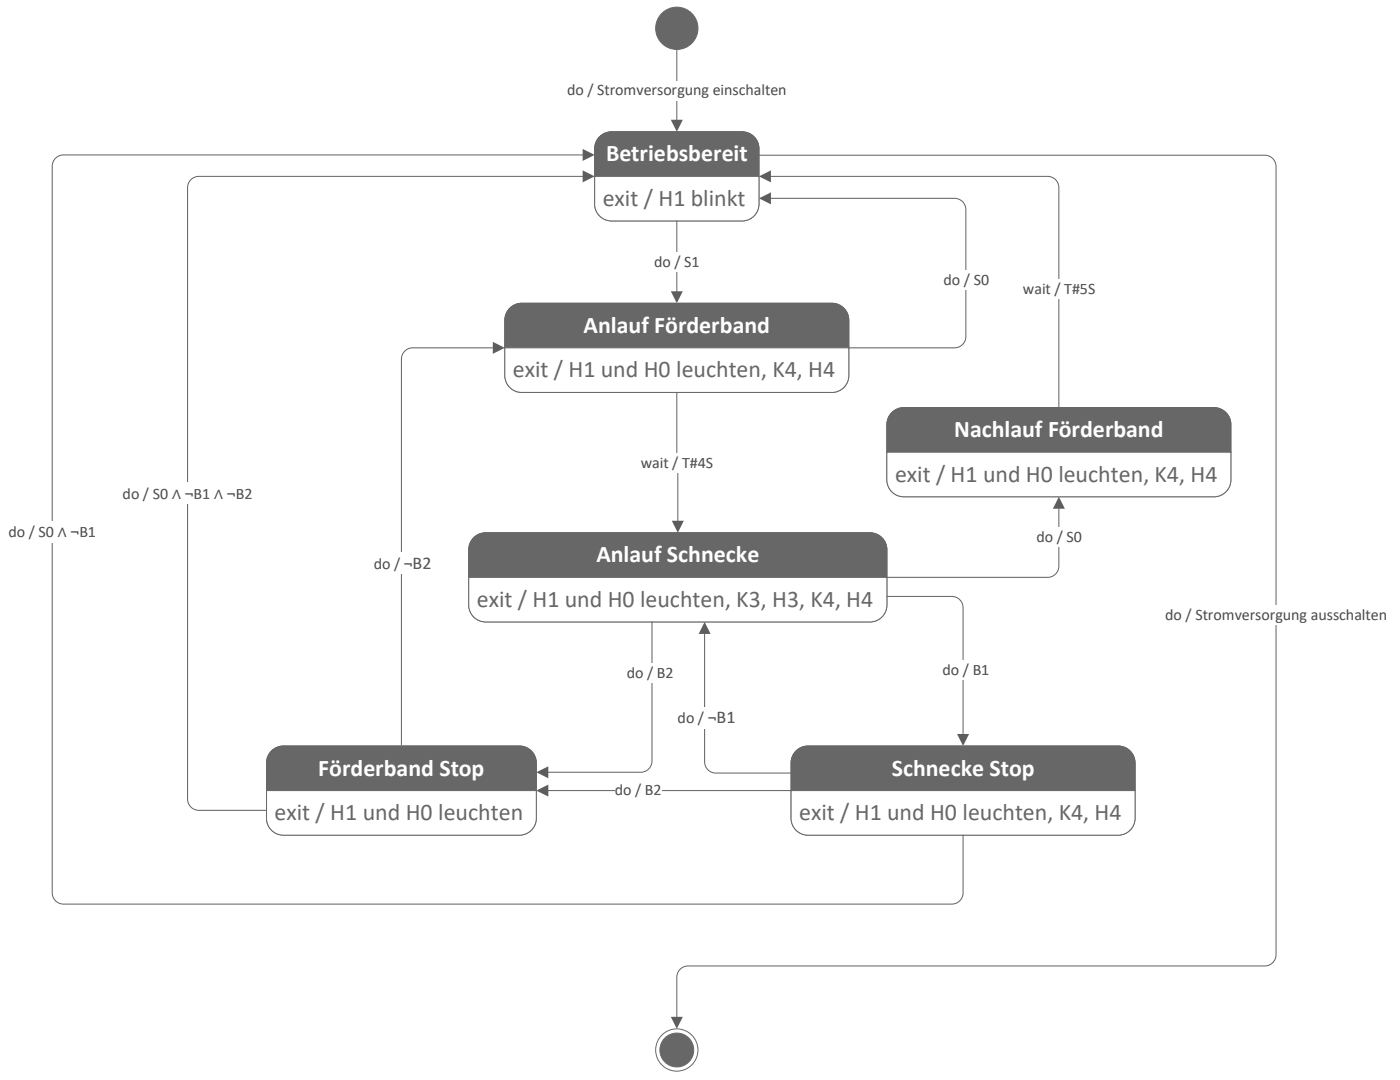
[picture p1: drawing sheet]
<svg xmlns="http://www.w3.org/2000/svg" width="248mm" height="191mm" viewBox="0 0 248 191" stroke-linecap="round" stroke-linejoin="round" font-family="sans-serif">
<circle cx="120" cy="5" r="3.8" fill="#676767"/>
<circle cx="120" cy="5" r="3.8" fill="none" stroke="#676767" stroke-width=".18"/>
<path d="M120 8.8v12.7" fill="none" stroke="#616161" stroke-width=".18"/>
<path d="M118.9 21.2h2.2l-1.1 2.2z" fill="#616161"/>
<path d="M100.5 14.4h39v3.4h-39z" fill-rule="evenodd" fill="#fff"/>
<path d="M106.1 24.5a3 3 0 0 1 2.3-1.1h23.2a3 3 0 0 1 3 3v9.8a3 3 0 0 1-3 3h-23.2a3 3 0 0 1-3-3v-9.8l.1-.7z" fill-rule="evenodd" fill="#676767"/>
<path d="M106.1 24.5a3 3 0 0 1 2.3-1.1h23.2a3 3 0 0 1 3 3v9.8a3 3 0 0 1-3 3h-23.2a3 3 0 0 1-3-3v-9.8l.1-.7z" fill="none" stroke="#fff" stroke-width=".18"/>
<path d="M106.1 24.5a3 3 0 0 1 2.3-1.1h23.2a3 3 0 0 1 3 3v9.8a3 3 0 0 1-3 3h-23.2a3 3 0 0 1-3-3v-9.8l.1-.7z" fill-rule="evenodd" fill="#676767"/>
<path d="M106.1 24.5a3 3 0 0 1 2.3-1.1h23.2a3 3 0 0 1 3 3v9.8a3 3 0 0 1-3 3h-23.2a3 3 0 0 1-3-3v-9.8l.1-.7z" fill="none" stroke="#fff" stroke-width=".18"/>
<path d="M106.1 24.5a3 3 0 0 1 2.3-1.1h23.2a3 3 0 0 1 3 3v4.9h-29.2v-4.9l.1-.7z" fill-rule="evenodd" fill="#676767"/>
<path d="M106.1 24.5a3 3 0 0 1 2.3-1.1h23.2a3 3 0 0 1 3 3v4.9h-29.2v-4.9l.1-.7z" fill="none" stroke="#676767" stroke-width=".18"/>
<path d="M105.4 31.3h29.2v4.9a3 3 0 0 1-3 3h-23.2a3 3 0 0 1-3-3z" fill-rule="evenodd" fill="#fff"/>
<path d="M105.4 31.3h29.2v4.9a3 3 0 0 1-3 3h-23.2a3 3 0 0 1-3-3z" fill="none" stroke="#676767" stroke-width=".18"/>
<path d="M106.1 24.5a3 3 0 0 1 2.3-1.1h23.2a3 3 0 0 1 3 3v4.9h-29.2v-4.9l.1-.7z" fill-rule="evenodd" fill="#676767"/>
<path d="M106.1 24.5a3 3 0 0 1 2.3-1.1h23.2a3 3 0 0 1 3 3v4.9h-29.2v-4.9l.1-.7z" fill="none" stroke="#676767" stroke-width=".18"/>
<path d="M105.4 31.3h29.2v4.9a3 3 0 0 1-3 3h-23.2a3 3 0 0 1-3-3z" fill-rule="evenodd" fill="#fff"/>
<path d="M105.4 31.3h29.2v4.9a3 3 0 0 1-3 3h-23.2a3 3 0 0 1-3-3z" fill="none" stroke="#676767" stroke-width=".18"/>
<path d="M120 39.2v12.7" fill="none" stroke="#616161" stroke-width=".18"/>
<path d="M118.9 51.6h2.2l-1.1 2.2z" fill="#616161"/>
<path d="M116 44.8h8v3.4h-8z" fill-rule="evenodd" fill="#fff"/>
<path d="M90.2 54.9a3 3 0 0 1 2.3-1.1h55a3 3 0 0 1 3 3v9.8a3 3 0 0 1-3 3h-55a3 3 0 0 1-3-3v-9.8l.1-.7z" fill-rule="evenodd" fill="#676767"/>
<path d="M90.2 54.9a3 3 0 0 1 2.3-1.1h55a3 3 0 0 1 3 3v9.8a3 3 0 0 1-3 3h-55a3 3 0 0 1-3-3v-9.8l.1-.7z" fill="none" stroke="#fff" stroke-width=".18"/>
<path d="M90.2 54.9a3 3 0 0 1 2.3-1.1h55a3 3 0 0 1 3 3v9.8a3 3 0 0 1-3 3h-55a3 3 0 0 1-3-3v-9.8l.1-.7z" fill-rule="evenodd" fill="#676767"/>
<path d="M90.2 54.9a3 3 0 0 1 2.3-1.1h55a3 3 0 0 1 3 3v9.8a3 3 0 0 1-3 3h-55a3 3 0 0 1-3-3v-9.8l.1-.7z" fill="none" stroke="#fff" stroke-width=".18"/>
<path d="M90.2 54.9a3 3 0 0 1 2.3-1.1h55a3 3 0 0 1 3 3v4.9h-61v-4.9l.1-.7z" fill-rule="evenodd" fill="#676767"/>
<path d="M90.2 54.9a3 3 0 0 1 2.3-1.1h55a3 3 0 0 1 3 3v4.9h-61v-4.9l.1-.7z" fill="none" stroke="#676767" stroke-width=".18"/>
<path d="M89.5 61.7h61v4.9a3 3 0 0 1-3 3h-55a3 3 0 0 1-3-3z" fill-rule="evenodd" fill="#fff"/>
<path d="M89.5 61.7h61v4.9a3 3 0 0 1-3 3h-55a3 3 0 0 1-3-3z" fill="none" stroke="#676767" stroke-width=".18"/>
<path d="M90.2 54.9a3 3 0 0 1 2.3-1.1h55a3 3 0 0 1 3 3v4.9h-61v-4.9l.1-.7z" fill-rule="evenodd" fill="#676767"/>
<path d="M90.2 54.9a3 3 0 0 1 2.3-1.1h55a3 3 0 0 1 3 3v4.9h-61v-4.9l.1-.7z" fill="none" stroke="#676767" stroke-width=".18"/>
<path d="M89.5 61.7h61v4.9a3 3 0 0 1-3 3h-55a3 3 0 0 1-3-3z" fill-rule="evenodd" fill="#fff"/>
<path d="M89.5 61.7h61v4.9a3 3 0 0 1-3 3h-55a3 3 0 0 1-3-3z" fill="none" stroke="#676767" stroke-width=".18"/>
<path d="M120 69.6v12.7h.2v10.3" fill="none" stroke="#616161" stroke-width=".18"/>
<path d="M119.1 92.3h2.2l-1.1 2.2z" fill="#616161"/>
<path d="M113.6 80.4h12.8v3.4h-12.8z" fill-rule="evenodd" fill="#fff"/>
<path d="M83.8 95.6a3 3 0 0 1 2.3-1.1h68.2a3 3 0 0 1 3 3v9.8a3 3 0 0 1-3 3h-68.2a3 3 0 0 1-3-3v-9.8l.1-.7z" fill-rule="evenodd" fill="#676767"/>
<path d="M83.8 95.6a3 3 0 0 1 2.3-1.1h68.2a3 3 0 0 1 3 3v9.8a3 3 0 0 1-3 3h-68.2a3 3 0 0 1-3-3v-9.8l.1-.7z" fill="none" stroke="#fff" stroke-width=".18"/>
<path d="M83.8 95.6a3 3 0 0 1 2.3-1.1h68.2a3 3 0 0 1 3 3v9.8a3 3 0 0 1-3 3h-68.2a3 3 0 0 1-3-3v-9.8l.1-.7z" fill-rule="evenodd" fill="#676767"/>
<path d="M83.8 95.6a3 3 0 0 1 2.3-1.1h68.2a3 3 0 0 1 3 3v9.8a3 3 0 0 1-3 3h-68.2a3 3 0 0 1-3-3v-9.8l.1-.7z" fill="none" stroke="#fff" stroke-width=".18"/>
<path d="M83.8 95.6a3 3 0 0 1 2.3-1.1h68.2a3 3 0 0 1 3 3v4.9h-74.2v-4.9l.1-.7z" fill-rule="evenodd" fill="#676767"/>
<path d="M83.8 95.6a3 3 0 0 1 2.3-1.1h68.2a3 3 0 0 1 3 3v4.9h-74.2v-4.9l.1-.7z" fill="none" stroke="#676767" stroke-width=".18"/>
<path d="M83.1 102.4h74.2v4.9a3 3 0 0 1-3 3h-68.2a3 3 0 0 1-3-3z" fill-rule="evenodd" fill="#fff"/>
<path d="M83.1 102.4h74.2v4.9a3 3 0 0 1-3 3h-68.2a3 3 0 0 1-3-3z" fill="none" stroke="#676767" stroke-width=".18"/>
<path d="M83.8 95.6a3 3 0 0 1 2.3-1.1h68.2a3 3 0 0 1 3 3v4.9h-74.2v-4.9l.1-.7z" fill-rule="evenodd" fill="#676767"/>
<path d="M83.8 95.6a3 3 0 0 1 2.3-1.1h68.2a3 3 0 0 1 3 3v4.9h-74.2v-4.9l.1-.7z" fill="none" stroke="#676767" stroke-width=".18"/>
<path d="M83.1 102.4h74.2v4.9a3 3 0 0 1-3 3h-68.2a3 3 0 0 1-3-3z" fill-rule="evenodd" fill="#fff"/>
<path d="M83.1 102.4h74.2v4.9a3 3 0 0 1-3 3h-68.2a3 3 0 0 1-3-3z" fill="none" stroke="#676767" stroke-width=".18"/>
<path d="M115.6 110.3v24.6a2 2 0 0 1-2 2h-16.6" fill="none" stroke="#616161" stroke-width=".18"/>
<path d="M95.1 136.9l2.1-1v2.1z" fill="#616161"/>
<path d="M111.1 117.6h8.3v3.4h-8.3z" fill-rule="evenodd" fill="#fff"/>
<path d="M157.9 73.4a3 3 0 0 1 2.4-1.1h54.9a3 3 0 0 1 3 3v9.8a3 3 0 0 1-3 3h-54.9a3 3 0 0 1-3-3v-9.8v-.7z" fill-rule="evenodd" fill="#676767"/>
<path d="M157.9 73.4a3 3 0 0 1 2.4-1.1h54.9a3 3 0 0 1 3 3v9.8a3 3 0 0 1-3 3h-54.9a3 3 0 0 1-3-3v-9.8v-.7z" fill="none" stroke="#fff" stroke-width=".18"/>
<path d="M157.9 73.4a3 3 0 0 1 2.4-1.1h54.9a3 3 0 0 1 3 3v9.8a3 3 0 0 1-3 3h-54.9a3 3 0 0 1-3-3v-9.8v-.7z" fill-rule="evenodd" fill="#676767"/>
<path d="M157.9 73.4a3 3 0 0 1 2.4-1.1h54.9a3 3 0 0 1 3 3v9.8a3 3 0 0 1-3 3h-54.9a3 3 0 0 1-3-3v-9.8v-.7z" fill="none" stroke="#fff" stroke-width=".18"/>
<path d="M157.9 73.4a3 3 0 0 1 2.4-1.1h54.9a3 3 0 0 1 3 3v4.9h-60.9v-4.9v-.7z" fill-rule="evenodd" fill="#676767"/>
<path d="M157.9 73.4a3 3 0 0 1 2.4-1.1h54.9a3 3 0 0 1 3 3v4.9h-60.9v-4.9v-.7z" fill="none" stroke="#676767" stroke-width=".18"/>
<path d="M157.3 80.2h60.9v4.9a3 3 0 0 1-3 3h-54.9a3 3 0 0 1-3-3z" fill-rule="evenodd" fill="#fff"/>
<path d="M157.3 80.2h60.9v4.9a3 3 0 0 1-3 3h-54.9a3 3 0 0 1-3-3z" fill="none" stroke="#676767" stroke-width=".18"/>
<path d="M157.9 73.4a3 3 0 0 1 2.4-1.1h54.9a3 3 0 0 1 3 3v4.9h-60.9v-4.9v-.7z" fill-rule="evenodd" fill="#676767"/>
<path d="M157.9 73.4a3 3 0 0 1 2.4-1.1h54.9a3 3 0 0 1 3 3v4.9h-60.9v-4.9v-.7z" fill="none" stroke="#676767" stroke-width=".18"/>
<path d="M157.3 80.2h60.9v4.9a3 3 0 0 1-3 3h-54.9a3 3 0 0 1-3-3z" fill-rule="evenodd" fill="#fff"/>
<path d="M157.3 80.2h60.9v4.9a3 3 0 0 1-3 3h-54.9a3 3 0 0 1-3-3z" fill="none" stroke="#676767" stroke-width=".18"/>
<path d="M157.3 105.7h11.5a2 2 0 0 1 2 2v22.7" fill="none" stroke="#616161" stroke-width=".18"/>
<path d="M169.7 130.1h2.1l-1 2.2z" fill="#616161"/>
<path d="M167.1 117.1h8.3v3.4h-8.3z" fill-rule="evenodd" fill="#fff"/>
<path d="M141.4 132.9l1.2-.6h.7h55a3 3 0 0 1 3 3v9.8a3 3 0 0 1-3 3h-55a3 3 0 0 1-3-3v-9.8a2.99 2.99 0 0 1 1.1-2.4z" fill-rule="evenodd" fill="#676767"/>
<path d="M141.4 132.9l1.2-.6h.7h55a3 3 0 0 1 3 3v9.8a3 3 0 0 1-3 3h-55a3 3 0 0 1-3-3v-9.8a2.99 2.99 0 0 1 1.1-2.4z" fill="none" stroke="#fff" stroke-width=".18"/>
<path d="M141.4 132.9l1.2-.6h.7h55a3 3 0 0 1 3 3v9.8a3 3 0 0 1-3 3h-55a3 3 0 0 1-3-3v-9.8a2.99 2.99 0 0 1 1.1-2.4z" fill-rule="evenodd" fill="#676767"/>
<path d="M141.4 132.9l1.2-.6h.7h55a3 3 0 0 1 3 3v9.8a3 3 0 0 1-3 3h-55a3 3 0 0 1-3-3v-9.8a2.99 2.99 0 0 1 1.1-2.4z" fill="none" stroke="#fff" stroke-width=".18"/>
<path d="M141.4 132.9l1.2-.6h.7h55a3 3 0 0 1 3 3v4.9h-61v-4.9a2.99 2.99 0 0 1 1.1-2.4z" fill-rule="evenodd" fill="#676767"/>
<path d="M141.4 132.9l1.2-.6h.7h55a3 3 0 0 1 3 3v4.9h-61v-4.9a2.99 2.99 0 0 1 1.1-2.4z" fill="none" stroke="#676767" stroke-width=".18"/>
<path d="M140.3 140.2h61v4.9a3 3 0 0 1-3 3h-55a3 3 0 0 1-3-3z" fill-rule="evenodd" fill="#fff"/>
<path d="M140.3 140.2h61v4.9a3 3 0 0 1-3 3h-55a3 3 0 0 1-3-3z" fill="none" stroke="#676767" stroke-width=".18"/>
<path d="M141.4 132.9l1.2-.6h.7h55a3 3 0 0 1 3 3v4.9h-61v-4.9a2.99 2.99 0 0 1 1.1-2.4z" fill-rule="evenodd" fill="#676767"/>
<path d="M141.4 132.9l1.2-.6h.7h55a3 3 0 0 1 3 3v4.9h-61v-4.9a2.99 2.99 0 0 1 1.1-2.4z" fill="none" stroke="#676767" stroke-width=".18"/>
<path d="M140.3 140.2h61v4.9a3 3 0 0 1-3 3h-55a3 3 0 0 1-3-3z" fill-rule="evenodd" fill="#fff"/>
<path d="M140.3 140.2h61v4.9a3 3 0 0 1-3 3h-55a3 3 0 0 1-3-3z" fill="none" stroke="#676767" stroke-width=".18"/>
<path d="M87.7 61.7h-14.5a2 2 0 0 0-2 2v68.6" fill="none" stroke="#616161" stroke-width=".18"/>
<path d="M87.4 60.6l2.1 1.1-2.1 1z" fill="#616161"/>
<path d="M66.2 98h10.3v3.8h-10.3z" fill-rule="evenodd" fill="#fff"/>
<path d="M136.4 35.2h32.9a2 2 0 0 1 2 2v22.5a2 2 0 0 1-2 2h-18.8" fill="none" stroke="#616161" stroke-width=".18"/>
<path d="M134.6 35.2l2.1-1.1v2.1z" fill="#616161"/>
<path d="M167.3 47.9h8v3.4h-8z" fill-rule="evenodd" fill="#fff"/>
<path d="M97 140.2h43.3" fill="none" stroke="#616161" stroke-width=".18"/>
<path d="M95.1 140.2l2.1-1.1v2.1z" fill="#616161"/>
<path d="M109 138.4h8.3v3.4h-8.3z" fill-rule="evenodd" fill="#fff"/>
<path d="M124.9 112.1v23a2 2 0 0 0 2 2h13.4" fill="none" stroke="#616161" stroke-width=".18"/>
<path d="M124.9 110.3l1.1 2.1h-2.1z" fill="#616161"/>
<path d="M120.1 125.4h10.3v3.8h-10.3z" fill-rule="evenodd" fill="#fff"/>
<path d="M134.6 27.5h89.7a2 2 0 0 1 2 2v139.8a2 2 0 0 1-2 2h-102.3a2 2 0 0 0-2 2v7.3" fill="none" stroke="#616161" stroke-width=".18"/>
<path d="M118.9 180.3h2.2l-1.1 2.1z" fill="#616161"/>
<path d="M206.6 107.4h39.3v3.4h-39.3z" fill-rule="evenodd" fill="#fff"/>
<circle cx="120" cy="186.2" r="3" fill="#676767"/>
<g fill="none" stroke="#676767" stroke-width=".18">
<circle cx="120" cy="186.2" r="3.8"/>
<circle cx="120" cy="186.2" r="3"/>
</g>
<path d="M103.6 27.5h-92.3a2 2 0 0 0-2 2v128.8a2 2 0 0 0 2 2h157.5a2 2 0 0 0 2-2v-10.2" fill="none" stroke="#616161" stroke-width=".18"/>
<path d="M103.3 26.4l2.1 1.1-2.1 1z" fill="#616161"/>
<path d="M1.5 92.4h15.5v3.8h-15.5z" fill-rule="evenodd" fill="#fff"/>
<path d="M136.4 31.3h49.4a2 2 0 0 1 2 2v39" fill="none" stroke="#616161" stroke-width=".18"/>
<path d="M134.6 31.3l2.1-1.1v2.1z" fill="#616161"/>
<path d="M181.3 49.6h12.9v3.4h-12.9z" fill-rule="evenodd" fill="#fff"/>
<path d="M47.9 133.4a3 3 0 0 1 2.4-1.1h41.8a3 3 0 0 1 3 3v9.8a3 3 0 0 1-3 3h-41.8a3 3 0 0 1-3-3v-9.8v-.7z" fill-rule="evenodd" fill="#676767"/>
<path d="M47.9 133.4a3 3 0 0 1 2.4-1.1h41.8a3 3 0 0 1 3 3v9.8a3 3 0 0 1-3 3h-41.8a3 3 0 0 1-3-3v-9.8v-.7z" fill="none" stroke="#fff" stroke-width=".18"/>
<path d="M47.9 133.4a3 3 0 0 1 2.4-1.1h41.8a3 3 0 0 1 3 3v9.8a3 3 0 0 1-3 3h-41.8a3 3 0 0 1-3-3v-9.8v-.7z" fill-rule="evenodd" fill="#676767"/>
<path d="M47.9 133.4a3 3 0 0 1 2.4-1.1h41.8a3 3 0 0 1 3 3v9.8a3 3 0 0 1-3 3h-41.8a3 3 0 0 1-3-3v-9.8v-.7z" fill="none" stroke="#fff" stroke-width=".18"/>
<path d="M47.9 133.4a3 3 0 0 1 2.4-1.1h41.8a3 3 0 0 1 3 3v4.9h-47.8v-4.9v-.7z" fill-rule="evenodd" fill="#676767"/>
<path d="M47.9 133.4a3 3 0 0 1 2.4-1.1h41.8a3 3 0 0 1 3 3v4.9h-47.8v-4.9v-.7z" fill="none" stroke="#676767" stroke-width=".18"/>
<path d="M47.3 140.2h47.8v4.9a3 3 0 0 1-3 3h-41.8a3 3 0 0 1-3-3z" fill-rule="evenodd" fill="#fff"/>
<path d="M47.3 140.2h47.8v4.9a3 3 0 0 1-3 3h-41.8a3 3 0 0 1-3-3z" fill="none" stroke="#676767" stroke-width=".18"/>
<path d="M47.9 133.4a3 3 0 0 1 2.4-1.1h41.8a3 3 0 0 1 3 3v4.9h-47.8v-4.9v-.7z" fill-rule="evenodd" fill="#676767"/>
<path d="M47.9 133.4a3 3 0 0 1 2.4-1.1h41.8a3 3 0 0 1 3 3v4.9h-47.8v-4.9v-.7z" fill="none" stroke="#676767" stroke-width=".18"/>
<path d="M47.3 140.2h47.8v4.9a3 3 0 0 1-3 3h-41.8a3 3 0 0 1-3-3z" fill-rule="evenodd" fill="#fff"/>
<path d="M47.3 140.2h47.8v4.9a3 3 0 0 1-3 3h-41.8a3 3 0 0 1-3-3z" fill="none" stroke="#676767" stroke-width=".18"/>
<path d="M103.6 31.3h-68.3a2 2 0 0 0-2 2v108.4a2 2 0 0 0 2 2h12" fill="none" stroke="#616161" stroke-width=".18"/>
<path d="M103.3 30.2l2.1 1.1-2.1 1z" fill="#616161"/>
<path d="M21.7 85.6h23.1v3.8h-23.1z" fill-rule="evenodd" fill="#fff"/>
<path d="M187.8 89.9v10.5a2 2 0 0 1-2 2h-28.5" fill="none" stroke="#616161" stroke-width=".18"/>
<path d="M187.8 88.1l1 2.1h-2.1z" fill="#616161"/>
<path d="M183.7 93.6h8.1v3.4h-8.1z" fill-rule="evenodd" fill="#fff"/>
<g font-size="4.2" fill="#fff">
<text x="107.5" y="28.6">Betriebsbereit</text>
<text x="103.5" y="59">Anlauf Förderband</text>
<text x="169.2" y="77.5">Nachlauf Förderband</text>
<text x="105.8" y="99.7">Anlauf Schnecke</text>
<text x="56.4" y="137.5">Förderband Stop</text>
<text x="158.1" y="137.5">Schnecke Stop</text>
</g>
<g font-size="4.2" fill="#676767">
<text x="106.9" y="36.5">exit / H1 blinkt</text>
<text x="90.9" y="66.9">exit / H1 und H0 leuchten, K4, H4</text>
<text x="158.7" y="85.4">exit / H1 und H0 leuchten, K4, H4</text>
<text x="84.5" y="107.6">exit / H1 und H0 leuchten, K3, H3, K4, H4</text>
<text x="48.7" y="145.4">exit / H1 und H0 leuchten</text>
<text x="141.7" y="145.4">exit / H1 und H0 leuchten, K4, H4</text>
</g>
<g font-size="3.2" fill="#4a4a4a">
<text x="71.6" y="100.9">¬B2</text>
<text x="125.5" y="128.3">¬B1</text>
</g>
<g font-size="2.8" fill="#4a4a4a">
<text x="100.6" y="16.9">do / Stromversorgung einschalten</text>
<text x="116" y="47.3">do / S1</text>
<text x="167.3" y="50.4">do / S0</text>
<text x="181.4" y="52.1">wait / T#5S</text>
<text x="113.6" y="83">wait / T#4S</text>
<text x="21.7" y="88.4">do / S0 ∧ ¬B1 ∧ ¬B2</text>
<text x="1.5" y="95.2">do / S0</text>
<text x="10.2" y="95.2">∧ ¬B1</text>
<text x="66.3" y="100.9">do /</text>
<text x="183.8" y="96.1">do / S0</text>
<text x="206.6" y="110">do / Stromversorgung ausschalten</text>
<text x="167.1" y="119.6">do / B1</text>
<text x="111.1" y="120.1">do / B2</text>
<text x="120.2" y="128.3">do /</text>
<text x="109" y="141">do / B2</text>
</g>
</svg>
